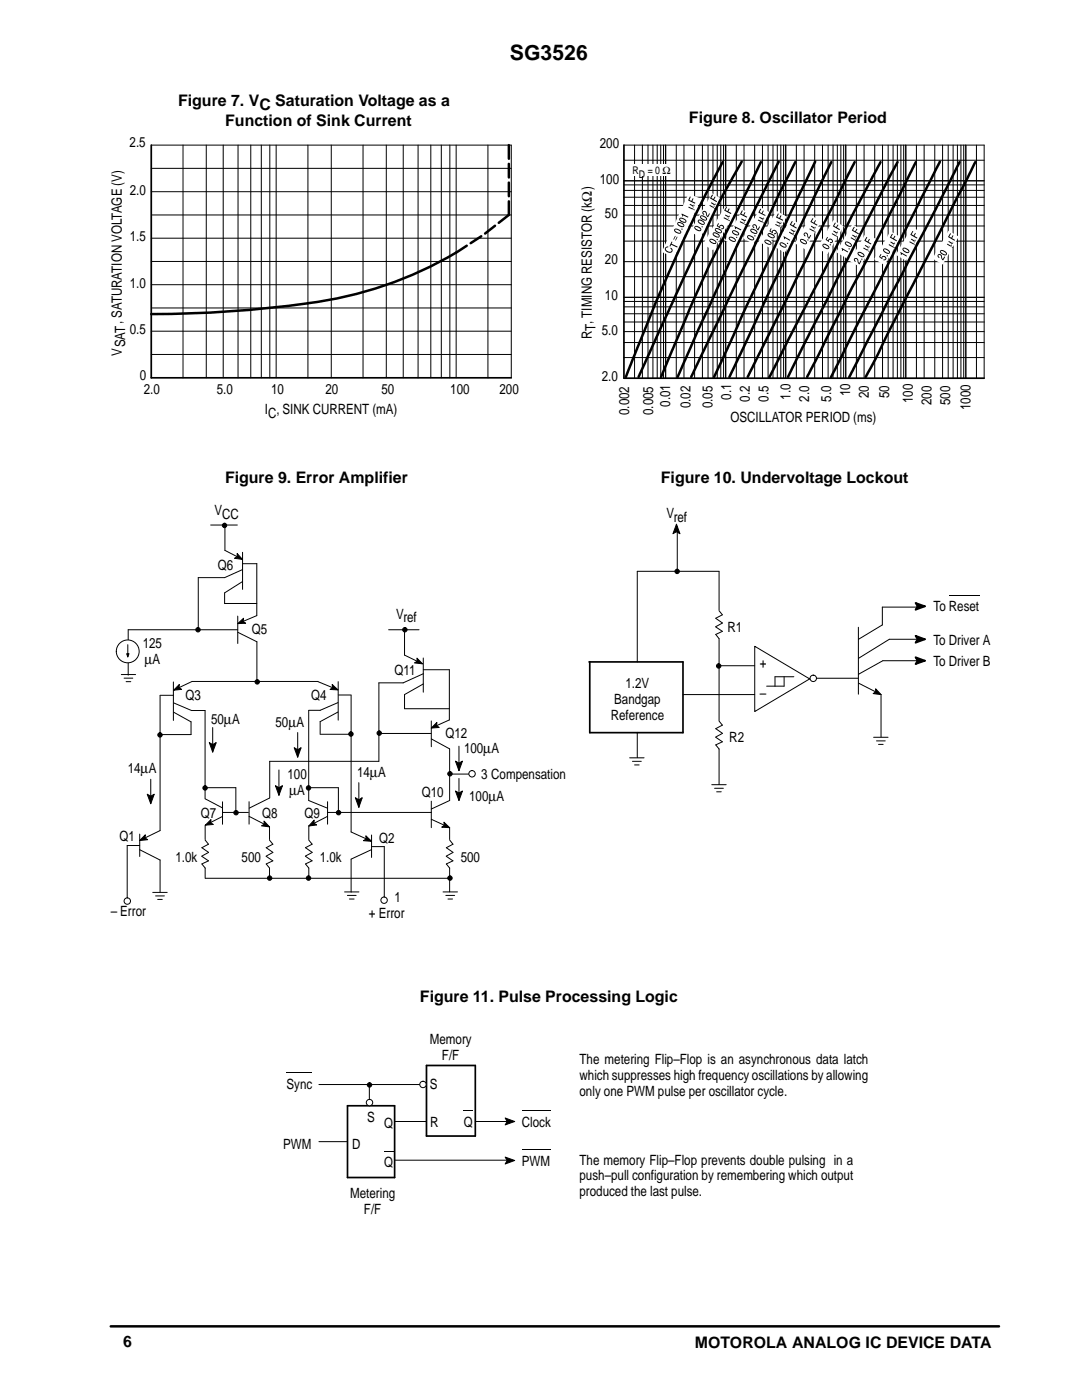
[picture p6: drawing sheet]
<svg xmlns="http://www.w3.org/2000/svg" width="216mm" height="279mm" viewBox="0 0 216 279" stroke-linecap="round" stroke-linejoin="round" font-family="sans-serif">
<path d="M91 50.4a79.5 79.5 0 0 1-33.2 10.6 228.1 228.1 0 0 1-27.6 1.7M22.1 264.7h177.2" fill="none" stroke="#000" stroke-width=".5"/>
<g fill="none" stroke="#000" stroke-width=".2">
<path d="M30.2 38.3h71.8M30.2 33.6h71.8M30.2 29h71.8v46.4M36.5 29v46.4M41.2 29v46.4M44.5 29v46.4M47.5 29v46.4M50 29v46.4M52.1 29v46.4M53.8 29v46.4M55.1 29v46.4M61.4 29v46.4"/>
<path d="M66.1 29v46.4M72.4 29v46.4M77.1 29v46.4M80.5 29v46.4M83.4 29v46.4M86 29v46.4M88.1 29v46.4M89.8 29v46.4M91 29v46.4M97.4 29v46.4M124.5 29h71.9v46.5M124.5 36.9h71.9"/>
<path d="M124.5 38h71.9M124.5 39.4h71.9M124.5 36.1h71.9M124.5 32h71.9M126.6 29v46.5M128.2 29v46.5M129.3 29v46.5M130.3 29v46.5M131.1 29v46.5M131.8 29v46.5M132.4 29v46.5M132.8 29v46.5"/>
<path d="M134.9 29v46.5M136.5 29v46.5M138.6 29v46.5M140.2 29v46.5M141.3 29v46.5M142.3 29v46.5M143.1 29v46.5M143.8 29v46.5M144.4 29v46.5M144.8 29v46.5M146.9 29v46.5M148.5 29v46.5"/>
<path d="M150.6 29v46.5M152.1 29v46.5M153.3 29v46.5M154.2 29v46.5M155.1 29v46.5M155.8 29v46.5M156.4 29v46.5M156.8 29v46.5M158.9 29v46.5M160.4 29v46.5M162.6 29v46.5M164.1 29v46.5"/>
<path d="M165.2 29v46.5M166.2 29v46.5M167.1 29v46.5M167.8 29v46.5M168.3 29v46.5M168.8 29v46.5M170.9 29v46.5M172.4 29v46.5M174.5 29v46.5M176.1 29v46.5M177.2 29v46.5M178.2 29v46.5"/>
<path d="M179.1 29v46.5M179.8 29v46.5M180.3 29v46.5M180.7 29v46.5M182.9 29v46.5M184.4 29v46.5M186.5 29v46.5M188.1 29v46.5M189.2 29v46.5M190.2 29v46.5M191 29v46.5M191.7 29v46.5"/>
<path d="M192.3 29v46.5M192.7 29v46.5M194.8 29v46.5M30.2 56.8h71.8M30.2 52.2h71.8M30.2 47.5h71.8M30.2 42.9h71.8M124.5 42.9h71.9M124.5 59.3h71.9M124.5 41h71.9M124.5 45.1h71.9M124.5 48.1h71.9"/>
<path d="M124.5 52.2h71.9M124.5 55.2h71.9M30.2 70.7h71.8M30.2 66.1h71.8M30.2 61.5h71.8M124.5 60.2h71.9M124.5 61.2h71.9M124.5 62.6h71.9M124.5 64.3h71.9M124.5 66.2h71.9M124.5 68.4h71.9M124.5 71.4h71.9"/>
<path d="M161.7 135.4h9.5M73.7 216.4v4.3"/>
</g>
<path d="M91 50.4l5.5-3.5 5-4" fill="none" stroke="#000" stroke-width=".5" stroke-dasharray="2.5 .9"/>
<path d="M101.5 42.9v-13.9" fill="none" stroke="#000" stroke-width=".5" stroke-dasharray="2.7 1"/>
<path d="M30.2 29v46.4h71.8M124.5 29v46.5h71.9" fill="none" stroke="#000" stroke-width=".34"/>
<g fill="#fff">
<path d="M142.1 38.6l2 1.2-4.4 7.6-2-1.2z"/>
<path d="M125.6 32.8h8.8v2.4h-8.8z"/>
<path d="M137.4 38.6l2.5 1.1-5.3 11.6-2.6-1z"/>
</g>
<g fill="#000">
<path d="M136 45.6l.2 .1-.1 .2-.2-.1zM140.1 45.1l.2 .1-.1 .2-.2-.1z"/>
<path d="M142.1 38.8l.2 .1-.4 .6 .4 .2 .3-.5 .2 .1-.3 .5 .6 .4-.1 .1-1.3-.7z" fill-rule="evenodd"/>
<path d="M132.9 49.3l.5-.1-.1 .2h-.3a.58 .58 0 0 0 .3 .8 .58 .58 0 0 0 .7-.3l-.2-.3v-.2a.54 .54 0 0 1 .4 .7 .54 .54 0 0 1-.7 .4 .71 .71 0 0 1-.7-.4 .71 .71 0 0 1 .1-.8z" fill-rule="evenodd"/>
<path d="M134 48.2l.2 .1-.2 .3 1.2 .6-.1 .2-1.2-.6-.2 .4-.1-.1z" fill-rule="evenodd"/>
<path d="M135.1 47.2l-.4 .8h.1l.4-.7zM134.7 47.1l-.4 .7h.2l.3-.7z" fill-rule="evenodd"/>
<path d="M134.7 45.7l-.2 .1a.9 .9 0 0 0 1.4 .7 .93 .93 0 0 0-1.2-.8zM134.7 45.9a.92 .92 0 0 1 1.1 .5h-.4a.74 .74 0 0 1-.7-.5z" fill-rule="evenodd"/>
<path d="M135.3 44.4l-.1 .1a.87 .87 0 0 0 1.3 .6v-.3l-.2-.2-.6-.3zM135.3 44.6a.83 .83 0 0 1 1.1 .5h-.4a.73 .73 0 0 1-.7-.5z" fill-rule="evenodd"/>
<path d="M135.7 43.5l-.1 .1a.9 .9 0 0 0 1.3 .7l.1-.2-.3-.4-.6-.2zM135.7 43.7l.3-.1a.76 .76 0 0 1 .8 .6l-.4 .1a.73 .73 0 0 1-.7-.6z" fill-rule="evenodd"/>
<path d="M136 42.6l1.4 .7-.1 .1-1-.4-.1 .2-.2-.4z" fill-rule="evenodd"/>
<path d="M137.7 39.2l.1 .1-.2 .6 .4 .2 .2-.5h.2l-.3 .6 .7 .3-.1 .2-1.4-.7z" fill-rule="evenodd"/>
<path d="M137.7 40.7l.7 .3v-.2l.2 .1-.1 .3-.4-.1 .3 .3-.2 .3h-.2l.6 .2-1.3-.5 .1-.2 .9 .3a.76 .76 0 0 0-.7-.6z" fill-rule="evenodd"/>
<path d="M138.7 45.1l-.1 .2a.88 .88 0 0 0 1.3 .7 .9 .9 0 0 0-1.2-.9zM138.7 45.3a.89 .89 0 0 1 1.1 .6h-.4a.74 .74 0 0 1-.7-.6z" fill-rule="evenodd"/>
<path d="M139.4 43.8l-.1 .2a.89 .89 0 0 0 1.3 .7v-.4l-.2-.1-.6-.4zM139.4 44.1l.3-.1a.74 .74 0 0 1 .7 .6 .88 .88 0 0 1-1-.5z" fill-rule="evenodd"/>
<path d="M139.9 43l-.2 .1a.89 .89 0 0 0 1.4 .8l-.1-.4-.1-.2-.6-.3zM139.9 43.2a.94 .94 0 0 1 1 .6 .88 .88 0 0 1-1-.6z" fill-rule="evenodd"/>
<path d="M140.3 42.1a.71 .71 0 0 1 .8 .9l.1 .1 .3-.5h.2l-.4 .8-.4-.4v-.4a.31 .31 0 0 0-.2-.3 .31 .31 0 0 0-.4 .1l.2 .3v.2a.46 .46 0 0 1-.3-.6z" fill-rule="evenodd"/>
<path d="M142 40.4l.7 .4-.1-.3 .2 .2-.1 .2-.3-.1 .2 .4-.2 .2h-.2l.6 .3-1.2-.6v-.2l.8 .4 .1-.1a.76 .76 0 0 0-.6-.7z" fill-rule="evenodd"/>
</g>
<path d="M144.7 41.1l2 1.2-4.4 7.7-2-1.2z" fill="#fff"/>
<g fill="#000">
<path d="M143.1 47.7l.2 .1-.1 .2-.2-.2z"/>
<path d="M141.7 47.7l-.1 .1a.88 .88 0 0 0 1.3 .7v-.3l-.2-.2-.6-.3zM141.7 47.9a.91 .91 0 0 1 1.1 .5 .88 .88 0 0 1-1.1-.5z" fill-rule="evenodd"/>
<path d="M142.4 46.4l-.2 .1a.88 .88 0 0 0 1.4 .7v-.3l-.2-.2-.6-.3zM142.4 46.6h.3a.74 .74 0 0 1 .7 .6 .93 .93 0 0 1-1-.6z" fill-rule="evenodd"/>
<path d="M142.8 45.5l-.1 .2a.88 .88 0 0 0 1.3 .7v-.4l-.2-.2-.6-.3zM142.8 45.8a.91 .91 0 0 1 1.1 .5 .88 .88 0 0 1-1.1-.5z" fill-rule="evenodd"/>
<path d="M143.3 44.5l.2 .1-.3 .5 .3 .2a.46 .46 0 0 1 .8-.3 .46 .46 0 0 1-.2 .8l-.2-.1 .4-.2-.2-.4-.4 .1v.4l-.7-.5z" fill-rule="evenodd"/>
<path d="M144.9 41.2l.2 .1-.3 .6 .4 .2 .2-.5 .2 .1-.3 .5 .6 .3-.1 .2-1.3-.7z" fill-rule="evenodd"/>
<path d="M144.7 42.8l.8 .4-.1-.3 .2 .2-.1 .2h-.3l.2 .4-.3 .1 .5 .3-1.2-.6 .1-.1 .8 .2a.73 .73 0 0 0-.6-.6z" fill-rule="evenodd"/>
</g>
<path d="M148.2 41.8l2.1 1.2-3.6 6.2-2.1-1.2z" fill="#fff"/>
<g fill="#000">
<path d="M146.9 47.2l.2 .1-.1 .2-.2-.1z"/>
<path d="M145.6 47.3l-.2 .1a.91 .91 0 0 0 1.4 .7 .92 .92 0 0 0-1.2-.8zM145.6 47.5a.87 .87 0 0 1 1 .5 .89 .89 0 0 1-1-.5z" fill-rule="evenodd"/>
<path d="M146.2 46l-.1 .1a.89 .89 0 0 0 1.4 .7 .93 .93 0 0 0-1.3-.8zM146.3 46.2h.3a.79 .79 0 0 1 .7 .5l-.3 .1a.74 .74 0 0 1-.7-.6z" fill-rule="evenodd"/>
<path d="M146.6 45.1l1.3 .7-.1 .2-.9-.5-.1 .2h-.2z" fill-rule="evenodd"/>
<path d="M148 42l.2 .1-.3 .6 .4 .2 .3-.6 .1 .1-.2 .5 .6 .4-.1 .1-1.4-.6z" fill-rule="evenodd"/>
<path d="M148 43.6l.7 .3v-.2l.1 .2v.2l-.4-.1 .2 .5-.3 .1 .5 .1v.2l-1.2-.6 .1-.2 .8 .3-.1-.3-.5-.3z" fill-rule="evenodd"/>
</g>
<path d="M151.8 41.4l2.1 1.1-3.6 6.2-2.1-1.2z" fill="#fff"/>
<g fill="#000">
<path d="M150.6 46.9l.2 .1-.1 .2-.2-.1z"/>
<path d="M149.2 47l-.1 .1a.9 .9 0 0 0 1.4 .7 .92 .92 0 0 0-1.3-.8zM149.3 47.2a.87 .87 0 0 1 1 .5l-.3 .1a.73 .73 0 0 1-.7-.6z" fill-rule="evenodd"/>
<path d="M149.9 45.7l-.2 .1a.9 .9 0 0 0 1.4 .7v-.2l-.2-.3-.6-.3zM149.9 45.9l.3-.1a.76 .76 0 0 1 .7 .6 .89 .89 0 0 1-1-.5z" fill-rule="evenodd"/>
<path d="M150.3 44.8a.7 .7 0 0 1 .8 .8l.1 .1 .3-.5 .2 .1-.4 .7-.4-.4v-.3a.34 .34 0 0 0-.6-.3l.2 .4v.2l-.4-.4z" fill-rule="evenodd"/>
<path d="M151.7 41.6l.2 .1-.3 .6 .4 .2 .2-.5 .2 .1-.3 .5 .7 .3-.1 .2-1.4-.7z" fill-rule="evenodd"/>
<path d="M151.6 43.3l.7 .3v-.2l.2 .1-.1 .3-.4-.1 .2 .5-.3 .1 .6 .2-1.3-.5 .1-.2 .9 .3a.76 .76 0 0 0-.7-.6z" fill-rule="evenodd"/>
</g>
<path d="M154.9 42.1l2.1 1.1-3.6 6.2-2-1.2z" fill="#fff"/>
<g fill="#000">
<path d="M154 47.8l.2 .1-.1 .2-.2-.1z"/>
<path d="M152.7 47.9l-.1 .1a.9 .9 0 0 0 1.3 .7 .91 .91 0 0 0-1.2-.8zM152.7 48.1l.3-.1a.78 .78 0 0 1 .8 .6 .93 .93 0 0 1-1.1-.5z" fill-rule="evenodd"/>
<path d="M153.3 46.6l-.1 .1a.92 .92 0 0 0 1.4 .7 .93 .93 0 0 0-1.3-.8zM153.3 46.8l.4-.1 .7 .5-.1 .2h-.2a.75 .75 0 0 1-.8-.6z" fill-rule="evenodd"/>
<path d="M153.8 45.6h.2l-.3 .5 .3 .1a.46 .46 0 0 1 .8-.2 .46 .46 0 0 1-.2 .8l-.2-.1 .1-.2h.3l-.2-.4-.4 .1v.4l-.7-.5z" fill-rule="evenodd"/>
<path d="M155.2 42.6l.2 .1-.3 .6 .4 .2 .3-.5h.1l-.2 .6 .6 .3-.1 .2-1.4-.7z" fill-rule="evenodd"/>
<path d="M155 44.2l.8 .3-.1-.2 .2 .1-.1 .2h-.3l.2 .3-.2 .3h-.1l.6 .2-1.3-.5 .1-.2 .7 .3h.1a.71 .71 0 0 0-.7-.7z" fill-rule="evenodd"/>
</g>
<path d="M157.8 43.7l2 1.1-3.2 5.6-2.1-1.2z" fill="#fff"/>
<g fill="#000">
<path d="M157.1 48.4l.2 .1-.1 .2-.2-.1z"/>
<path d="M155.7 48.4l-.1 .1a.91 .91 0 0 0 1.3 .8 .93 .93 0 0 0-1.2-.9zM155.8 48.6h.3a.77 .77 0 0 1 .7 .6 .88 .88 0 0 1-1-.6z" fill-rule="evenodd"/>
<path d="M156.4 47.1l1.3 .8-.1 .1-.9-.5-.2 .3-.1-.1z" fill-rule="evenodd"/>
<path d="M158 44.1l.2 .1-.4 .6 .4 .2 .3-.5 .2 .1-.3 .5 .6 .3-.1 .2-1.3-.7z" fill-rule="evenodd"/>
<path d="M157.8 45.7l.8 .4-.1-.2 .2 .1-.1 .3-.3-.1 .1 .5-.3 .1 .6 .2-1.3-.6 .1-.2 .6 .4h.2a.77 .77 0 0 0-.6-.7z" fill-rule="evenodd"/>
</g>
<path d="M161.8 43l2.1 1.2-3.2 5.5-2.1-1.1z" fill="#fff"/>
<g fill="#000">
<path d="M161.2 47.7l.2 .2-.1 .1-.2-.1z"/>
<path d="M159.8 47.7l-.1 .1a.92 .92 0 0 0 1.3 .8v-.4l-.2-.2-.6-.3zM159.8 47.9h.3a.78 .78 0 0 1 .7 .6 .92 .92 0 0 1-1-.6z" fill-rule="evenodd"/>
<path d="M160.6 46.4a.72 .72 0 0 1 .7 .9l.1 .1 .3-.5 .2 .1-.4 .7-.3-.2-.3-.9-.4 .1 .2 .3v.2l-.3-.2-.1-.2z" fill-rule="evenodd"/>
<path d="M162.1 43.5l.2 .1-.3 .6 .4 .2 .3-.5 .1 .1-.3 .5 .6 .4-.1 .1-1.3-.7z" fill-rule="evenodd"/>
<path d="M161.9 45l.7 .4v-.2l.2 .2-.2 .2-.3-.1 .2 .5-.3 .1 .5 .3-1.2-.7 .1-.1 .7 .4 .1-.1a.77 .77 0 0 0-.6-.7z" fill-rule="evenodd"/>
</g>
<path d="M166.3 43.9l2 1.2-3.2 5.6-2-1.2z" fill="#fff"/>
<g fill="#000">
<path d="M165.6 48.7l.2 .1-.1 .2-.2-.1z"/>
<path d="M164.3 48.7l-.2 .1a.88 .88 0 0 0 1.3 .8v-.4l-.1-.2-.6-.3zM164.3 48.9h.3a.78 .78 0 0 1 .7 .6 .9 .9 0 0 1-1-.6z" fill-rule="evenodd"/>
<path d="M165.1 47.3l.1 .1-.2 .4 .2 .2 .1-.1a.46 .46 0 0 1 .7-.1 .46 .46 0 0 1-.2 .7h-.2l.1-.2 .3-.1-.2-.3-.3-.1-.1 .5-.7-.5z" fill-rule="evenodd"/>
<path d="M166.6 44.4l.2 .1-.4 .6 .4 .2 .3-.5 .2 .1-.3 .5 .6 .3-.1 .2-1.3-.7z" fill-rule="evenodd"/>
<path d="M166.4 46l.7 .4-.1-.2 .2 .1-.1 .3-.3-.1 .1 .4-.3 .1 .6 .2-.1 .2-1.1-.7v-.2l.8 .4h.1l-.2-.4-.4-.3z" fill-rule="evenodd"/>
</g>
<path d="M170.1 44.8l2 1.1-3.2 5.6-2.1-1.2z" fill="#fff"/>
<g fill="#000">
<path d="M169.4 49.5l.2 .1-.1 .2-.2-.1z"/>
<path d="M168 49.5l1.2 .7-.1 .2-.9-.5-.1 .2-.1-.1z" fill-rule="evenodd"/>
<path d="M168.8 48.2l-.2 .2a.91 .91 0 0 0 1.3 .7 .93 .93 0 0 0-1.1-.9zM168.8 48.4h.3a.77 .77 0 0 1 .7 .6 .88 .88 0 0 1-1-.6z" fill-rule="evenodd"/>
<path d="M170.4 45.2l.2 .1-.4 .6 .4 .3 .3-.6 .2 .1-.3 .5 .6 .4-.1 .2-1.3-.8z" fill-rule="evenodd"/>
<path d="M170.1 46.8l.7 .4v-.2l.2 .1-.1 .3-.4-.1 .2 .4-.3 .1 .5 .2v.2l-1.2-.7 .1-.2 .7 .4h.1l-.1-.4-.5-.3z" fill-rule="evenodd"/>
</g>
<path d="M172.8 46.5l2 1.2-3.2 5.6-2.1-1.2z" fill="#fff"/>
<g fill="#000">
<path d="M171.9 51.6l.2 .1-.1 .2-.2-.1z"/>
<path d="M170.4 51.7a.55 .55 0 0 1 .7-.1 .55 .55 0 0 1 .2 .7l.1 .2 .3-.5 .2 .1-.4 .7-.3-.4-.2-.6-.3-.1-.1 .1 .2 .3-.1 .2-.2-.2z" fill-rule="evenodd"/>
<path d="M171.1 50.4a.92 .92 0 0 0 1.4 .8 .9 .9 0 0 0-1.4-.8zM171.3 50.5l.6 .1 .4 .5a.92 .92 0 0 1-1-.6z" fill-rule="evenodd"/>
<path d="M172.9 47.3l.2 .1-.4 .6 .4 .2 .3-.5 .2 .1-.3 .5 .6 .3-.1 .2-1.3-.8z" fill-rule="evenodd"/>
<path d="M172.6 48.9l.8 .4-.1-.3 .2 .2-.1 .2-.3-.1 .1 .5-.3 .1 .6 .2-.1 .1-1.2-.6 .1-.2 .6 .3h.3l-.2-.3-.4-.4z" fill-rule="evenodd"/>
</g>
<path d="M177.7 46.1l2 1.2-3.2 5.6-2.1-1.2z" fill="#fff"/>
<g fill="#000">
<path d="M177 50.9l.2 .1-.1 .2-.2-.1z"/>
<path d="M175.7 50.7l.2 .1-.3 .4 .3 .2v-.1a.46 .46 0 0 1 .8-.1 .46 .46 0 0 1-.2 .8l-.3-.1 .1-.2 .2 .1a.29 .29 0 0 0 0-.5 .29 .29 0 0 0-.4 .2l-.1 .2-.6-.4z" fill-rule="evenodd"/>
<path d="M176.4 49.6l-.2 .1a.9 .9 0 0 0 1.3 .8v-.4l-.1-.1-.6-.4zM176.4 49.8h.3a.78 .78 0 0 1 .7 .6l-.6-.1z" fill-rule="evenodd"/>
<path d="M178 46.6l.2 .1-.4 .6 .4 .2 .3-.5 .2 .1-.3 .5 .6 .4-.1 .2-1.3-.8z" fill-rule="evenodd"/>
<path d="M177.7 48.2l.8 .4-.1-.3 .2 .2-.1 .2h-.3l.1 .4-.3 .1 .5 .2 .1 .1-1.3-.6 .1-.2 .6 .3h.3l-.2-.3-.5-.3z" fill-rule="evenodd"/>
</g>
<path d="M189.3 46l2 1.2-3.2 5.6-2-1.2z" fill="#fff"/>
<g fill="#000">
<path d="M187.3 50.7a.71 .71 0 0 1 .7 .9l.1 .1 .3-.5 .2 .1-.4 .7-.4-.4-.2-.7-.3 .1 .2 .3-.1 .2-.3-.2v-.2z" fill-rule="evenodd"/>
<path d="M187.7 49.9l-.1 .2a.89 .89 0 0 0 1.3 .7l.1-.2-.3-.3-.5-.4zM187.7 50.1a.89 .89 0 0 1 1.1 .6l-.4 .1a.78 .78 0 0 1-.7-.7z" fill-rule="evenodd"/>
<path d="M189.6 46.5l.2 .1-.4 .6 .4 .2 .3-.5 .2 .1-.3 .5 .6 .4-.1 .2-1.3-.8z" fill-rule="evenodd"/>
<path d="M189.3 48.1l.8 .4-.1-.3 .2 .2-.1 .2h-.3l.1 .4-.3 .1 .5 .2v.1l-1.2-.6 .1-.2 .8 .4 .1-.1-.2-.3-.5-.3z" fill-rule="evenodd"/>
</g>
<g fill="none" stroke="#000" stroke-width=".2">
<path d="M42 104.8h5.4M44.9 104.8v5l3.5 1.8M48.4 113.7l-3.6 1.6h-5.2v10.4M48.4 112.5h2.9M48.4 116.1l-3.6 2.2v2.2M48.4 110.2v7.4M51.2 112.5v10.4l-3.8 1.6M31.9 138.8v27l-4 1.9M34.6 136.1v7.7M44.8 120.4h6.4M47.4 126.2l3.9 1.9v7.9M47.4 125.7h-21.8v9"/>
<path d="M47.4 123v5.4M63.5 136h-25.2l-3.6 1.7M77.5 125.7h6.1M80.7 125.7v5l3.6 1.8M84.5 134.5l-4.1 1.8h-4.8v15.6h-21.8v7.3M84.5 133.7h5.2v10l-3.6 1.6M84.5 136.5l-3.8 2.1v2.8h9M84.5 131.3v6.8M30.1 155.5v4.9M34.7 142.1l3.4 2v2.5h-6.2M34.7 140.3l3.5 1.5M40.9 157.2h6.2v4.9"/>
<path d="M41 159.4l3.4 1.8M61.6 157.2h5.9M86.1 143.9v5.1M86.1 159.9v5.3M86.1 147.5l3.6 2v10.3l-3.6 1.7M89.7 154.5h4.6M25.4 168.7v11.2M27.9 169.6l4 2v6.5M41 175.3h48.7M44.4 162.9l-3.4 1.8M44.4 160v4.5M74.2 169h2.5"/>
<path d="M86.1 163.5l3.6 1.7"/>
</g>
<path d="M29.4 158.5l.7 .4 .7-.4-.7 1.9z" fill-rule="evenodd" fill="#000" stroke="#000" stroke-width=".2"/>
<circle cx="25.5" cy="130" r="2.28" fill="#fff"/>
<g fill="none" stroke="#000" stroke-width=".2">
<path d="M24.2 134.6h2.9M24.8 135.3h1.7M25.2 136h.9M25.5 128.7v2.4M31.9 138.8h2.7M63.5 136l3.9 1.7M67.5 136v7.7M67.5 138.7h2.6M70.1 138.8v27.2l4 1.9M38.2 141.8h2.7v17.6M42.4 145.2v4.9M49.7 160v4.5"/>
<path d="M53.8 159.3l-4.1 2M55.7 153.7v5M59.4 146.2v4.9M61.6 141.8v18l3.7 1.5M64 146.5h6.1M65.4 160v4.5M67.4 142.1l-3.5 1.9v2.6M67.4 140.2l-3.5 1.6h-2.3M67.5 157.2v4.9M71.6 156.2v4.9M75.7 146.4h10.3M91.6 148.9v4.9"/>
<path d="M91.6 155.4v4.4M25.4 168.7h2.5M27.9 166.5v4.4M30.5 178.1h2.9M31 178.8h1.8M31.5 179.5h.9M40.3 170.9l1.3 .9-1.3 .6 .6 .8v2.1M40.9 164.7v2.8M40.9 167.7l.7 .8-1.3 .7 1.3 .9-1.3 .8M44.5 162.1h5.1M49.7 162.9l4.1 2.1v2.5M53.1 170.9l1.3 .9-1.3 .6 .7 .8v2.1"/>
<path d="M53.8 167.7l.6 .8-1.3 .7 1.3 .9M54.5 170.1l-1.4 .8M61 170.9l1.3 .9-1.3 .6 .6 .8v2.1M61.6 167.7l.7 .8-1.4 .7 1.4 .9M62.3 170.1l-1.4 .8M65.4 162.9l-3.8 1.9v2.7M68.8 178h2.8M69.3 178.7h1.8M69.7 179.4h1M74.1 169.6l-4 1.9v6.6M74.1 166.6v4.5M76.7 169v10.8"/>
<path d="M88.4 178h2.9M89 178.7h1.7M89.1 170.9l1.3 .9-1.3 .6 .6 .8v4.8M89.4 179.4h.9M89.7 165.2v2.3M89.7 167.7l.7 .8-1.3 .7 1.3 .9-1.4 .8"/>
<circle cx="25.5" cy="130" r="2.28"/>
</g>
<g fill="#000" stroke="#000" stroke-width=".2">
<path d="M25.3 130.5h.4l-.2 .6z"/>
<path d="M41.8 148.2l.6 .4 .7-.4-.7 1.9z" fill-rule="evenodd"/>
<path d="M55 156.8l.7 .4 .7-.4-.7 1.9z" fill-rule="evenodd"/>
<path d="M58.7 149.2l.7 .4 .7-.4-.7 1.9z" fill-rule="evenodd"/>
<path d="M70.9 159.2l.7 .4 .7-.4-.7 1.9z" fill-rule="evenodd"/>
<path d="M90.9 157.9l.7 .4 .7-.4-.7 1.9z" fill-rule="evenodd"/>
<path d="M90.9 151.9l.7 .4 .7-.4-.7 1.9z" fill-rule="evenodd"/>
</g>
<path d="M150.6 129l10.9 6.5-10.9 6.5z" fill="#fff"/>
<g fill="none" stroke="#000" stroke-width=".2">
<path d="M127.2 114v18.1M135 104.6v1.2M135.1 105v9M143.5 114v7.8M189.4 118.8h6M136.3 138.6h14.3M142.8 125.1l1.3 .9-1.3 .6 .7 .9v16.3M142.8 123.4l1.3 .9M143.5 132.9h7.1M143.5 121.9l.6 .8-1.3 .7M144.2 124.3l-1.4 .8M150.6 129l10.9 6.5-10.9 6.5z"/>
<path d="M156.5 135.1v1.8h-3.5M158.4 135.1h-3.8v1.8M171.3 136.3l4.5 2.3v8.5M171.3 125.2v13.3M182.9 127.6h-5.4l-6.2 3.8M183.4 121.2h-7.3v3.5l-4.8 2.9M183.5 131.9h-7.3l-4.9 2.7M125.6 151.2h2.9M126.2 151.9h1.8M126.6 152.7h.9M127.2 146.1v5.1M142 156.6h2.9"/>
<path d="M142.6 157.3h1.7M142.8 147.1l1.3 .9-1.3 .7 .7 .8v7.1M143 158h.9M143.5 143.9l.6 .8-1.3 .7 1.3 .9M144.2 146.4l-1.4 .7M174.3 147.1h2.9M174.9 147.9h1.7M175.3 148.6h.9M57.2 214.1h5.1M63.6 216.4h21.5M63.6 227.8h5.7M78.7 231.5h23.1"/>
<path d="M78.7 223.8h6.4M94.8 223.8h7.9M101.9 231.6h.8M104.1 221.6h5.8M104.1 229.4h5.7"/>
</g>
<path d="M117.7 132.1v14.1h18.6v-14.1h-18.8M183.4 121h1.2M183.4 127.6h1.2M183.4 131.9h1.2M85.1 212.6h9.7v14.1h-9.7zM69.3 235v-14.3h9.4v14.3" fill="none" stroke="#000" stroke-width=".34"/>
<g fill="#000" stroke="#000" stroke-width=".2">
<path d="M135 104.6l.7 1.9-.7-.4-.7 .4z" fill-rule="evenodd"/>
<path d="M100.8 223.1l1.9 .7-1.9 .7 .4-.7z" fill-rule="evenodd"/>
<path d="M100.8 230.9l1.9 .7-1.9 .7 .4-.7z" fill-rule="evenodd"/>
</g>
<g fill="#000" stroke="#000" stroke-width=".34">
<path d="M182.7 120.3l1.9 .7-1.9 .7 .4-.7z" fill-rule="evenodd"/>
<path d="M182.7 126.9l1.9 .7-1.9 .7 .4-.7z" fill-rule="evenodd"/>
<path d="M182.7 131.2l1.9 .7-1.9 .6 .4-.6z" fill-rule="evenodd"/>
</g>
<g fill="#000">
<path d="M76.7 229.7h1.8v.1h-1.8z" fill-rule="evenodd"/>
<path d="M92.6 221.5h1.8v.2h-1.8z" fill-rule="evenodd"/>
</g>
<path d="M182 45.3l2 1.2-3.2 5.5-2.1-1.1z" fill="#fff"/>
<g fill="#000">
<path d="M179.7 50.3l1.3 .7-.1 .2-.9-.5-.2 .2-.1-.1z" fill-rule="evenodd"/>
<path d="M180.2 49.4l-.1 .2a.88 .88 0 0 0 1.3 .7v-.3l-.1-.2-.6-.3zM180.3 49.7a.89 .89 0 0 1 1 .6 .92 .92 0 0 1-1-.6z" fill-rule="evenodd"/>
<path d="M182.1 46.1l.1 .1-.3 .6 .4 .2 .3-.5 .2 .1-.3 .5 .6 .3-.1 .2-1.4-.7z" fill-rule="evenodd"/>
<path d="M181.9 47.6l.5 .4h.2l-.1-.2 .2 .1-.1 .3-.3-.1 .1 .5-.3 .1 .6 .1-.1 .2-1.2-.7 .1-.1 .8 .3h.1l-.2-.4-.4-.3z" fill-rule="evenodd"/>
</g>
<g fill="none" stroke="#000" stroke-width=".5">
<path d="M144.2 32.4l-5.4 10.3-4.3 9.3-3.8 8.7-5.8 14.5M148 32.3l-3.8 6.7-2 3.9-14.8 32.3M151.8 32.4l-3.6 7.5-6.9 13.5-3.4 7.6-6 14.2M155.4 32.3l-8.7 17.5-7.3 15.8-4.2 9.6M158.7 32.4l-3.1 6-17.7 36.8M162.7 32.3l-13.8 28.9-6.4 14M165.9 32.4l-8.2 16.9-12.2 25.9M170.5 32.4l-7.8 15.4-13.5 27.4M175.7 32.4l-5.7 10.6-16.5 32.3M179.1 32.4l-12 23.2-9.9 19.6M182.7 32.4l-21.6 42.8M187.6 32.3l-21.8 43"/>
<path d="M191.5 32.4l-22.1 42.9M194.6 32.4l-17.3 33.9-2.2 4.5-2.4 4.4"/>
</g>
<g fill="#000" stroke="#000" stroke-width=".2">
<path d="M47.3 110.5l1.1 1.1-1.6-.2 .5-.3z" fill-rule="evenodd"/>
<circle cx="44.8" cy="104.9" r=".44"/>
</g>
<circle cx="25.4" cy="179.8" r=".64" fill="#fff"/>
<circle cx="25.4" cy="179.8" r=".64" fill="none" stroke="#000" stroke-width=".2"/>
<circle cx="94.2" cy="154.4" r=".64" fill="#fff"/>
<circle cx="94.2" cy="154.4" r=".64" fill="none" stroke="#000" stroke-width=".2"/>
<circle cx="76.6" cy="179.7" r=".64" fill="#fff"/>
<g fill="none" stroke="#000" stroke-width=".2">
<path d="M65.4 162.1h20.7"/>
<circle cx="76.6" cy="179.7" r=".64"/>
</g>
<g fill="#000" stroke="#000" stroke-width=".2">
<path d="M35.8 136.6l-.1 .6 .5 .4-1.5 .1z" fill-rule="evenodd"/>
<path d="M47.4 124.5l1.2-1.1-.1 .6 .5 .4z" fill-rule="evenodd"/>
<path d="M66.3 136.6l1.1 1.1-1.5-.1 .5-.4z" fill-rule="evenodd"/>
<path d="M83.2 131.3l1.1 1.2-1.6-.2 .5-.3z" fill-rule="evenodd"/>
<path d="M87.2 144.2l-.1 .6 .5 .4-1.5 .1z" fill-rule="evenodd"/>
<path d="M29 166.6l-.1 .6 .6 .4-1.6 .1z" fill-rule="evenodd"/>
<path d="M41 164.7l1.1-1.1-.1 .6 .6 .3z" fill-rule="evenodd"/>
<path d="M52.7 163.9l1.1 1.1-1.6-.2 .5-.3z" fill-rule="evenodd"/>
<path d="M62.7 163.7v.6l.5 .3-1.6 .2z" fill-rule="evenodd"/>
<path d="M73 166.8l1.1 1.1-1.6-.1 .6-.4z" fill-rule="evenodd"/>
<path d="M88.6 164.1l1.1 1.1-1.6-.1 .6-.4z" fill-rule="evenodd"/>
<circle cx="135.1" cy="114" r=".44"/>
<circle cx="39.5" cy="125.7" r=".44"/>
<circle cx="51.3" cy="136.1" r=".44"/>
<circle cx="80.8" cy="125.7" r=".44"/>
<circle cx="31.9" cy="146.7" r=".44"/>
<circle cx="40.9" cy="157.3" r=".44"/>
<circle cx="61.6" cy="157.3" r=".44"/>
<circle cx="70" cy="146.5" r=".44"/>
<circle cx="75.7" cy="146.3" r=".44"/>
<circle cx="89.8" cy="154.4" r=".44"/>
<circle cx="47.1" cy="162.2" r=".44"/>
<circle cx="53.8" cy="175.2" r=".44"/>
<circle cx="61.6" cy="175.2" r=".44"/>
<circle cx="67.6" cy="162.2" r=".44"/>
<circle cx="89.8" cy="175.2" r=".44"/>
</g>
<circle cx="162.3" cy="135.4" r=".64" fill="#fff"/>
<g fill="none" stroke="#000" stroke-width=".2">
<path d="M127.2 114h16.3"/>
<circle cx="162.3" cy="135.4" r=".64"/>
</g>
<g fill="#000" stroke="#000" stroke-width=".2">
<path d="M174.7 137.5l1.1 1.1-1.6-.2 .5-.3z" fill-rule="evenodd"/>
<circle cx="143.4" cy="132.9" r=".44"/>
<circle cx="73.7" cy="216.5" r=".44"/>
</g>
<circle cx="84.4" cy="216.4" r=".64" fill="#fff"/>
<circle cx="84.4" cy="216.4" r=".64" fill="none" stroke="#000" stroke-width=".2"/>
<circle cx="73.7" cy="220" r=".64" fill="#fff"/>
<circle cx="73.7" cy="220" r=".64" fill="none" stroke="#000" stroke-width=".2"/>
<path d="M69.3 235h9.4" fill="none" stroke="#000" stroke-width=".34"/>
<text font-size="4.2" x="101.8" y="11.9">SG3526</text>
<g font-size="3.2">
<text x="35.5" y="21.2">Figure 7. VC Saturation Voltage as a</text>
<text x="44.9" y="25.1">Function of Sink Current</text>
<text x="137.5" y="24.6">Figure 8. Oscillator Period</text>
<text x="44.9" y="96.4">Figure 9. Error Amplifier</text>
<text x="131.9" y="96.4">Figure 10. Undervoltage Lockout</text>
<text x="83.8" y="199.9">Figure 11. Pulse Processing Logic</text>
<text x="24.6" y="268.9">6</text>
<text x="138.7" y="268.9">MOTOROLA ANALOG IC DEVICE DATA</text>
</g>
<g font-size="2.8">
<text x="25.9" y="29.4">2.5</text>
<text x="119.7" y="29.6">200</text>
<text x="25.9" y="38.9">2.0</text>
<text x="119.7" y="36.7">100</text>
<text x="120.7" y="43.5">50</text>
<text x="25.9" y="48">1.5</text>
<text x="120.7" y="52.7">20</text>
<text x="25.9" y="57.5">1.0</text>
<text x="120.7" y="59.8">10</text>
<text x="118.8" y="66" transform="rotate(-90 118.8 66)">T</text>
<text x="24.3" y="71" transform="rotate(-90 24.3 71)">VSAT, SATURATION VOLTAGE (V)</text>
<text x="25.9" y="66.7">0.5</text>
<text x="118.1" y="67.7" transform="rotate(-90 118.1 67.7)">R , TIMING RESISTOR (kΩ)</text>
<text x="120.1" y="66.9">5.0</text>
<text x="27.9" y="75.8">0</text>
<text x="120.1" y="76">2.0</text>
<text x="28.7" y="78.6">2.0</text>
<text x="43.3" y="78.6">5.0</text>
<text x="52.8" y="82.7">IC, SINK CURRENT (mA)</text>
<text x="54.1" y="78.6">10</text>
<text x="64.9" y="78.6">20</text>
<text x="76.1" y="78.6">50</text>
<text x="89.8" y="78.6">100</text>
<text x="99.7" y="78.6">200</text>
<text x="125.6" y="82.8" transform="rotate(-90 125.6 82.8)">0.002</text>
<text x="130.3" y="82.8" transform="rotate(-90 130.3 82.8)">0.005</text>
<text x="133.7" y="81.2" transform="rotate(-90 133.7 81.2)">0.01</text>
<text x="137.8" y="81.5" transform="rotate(-90 137.8 81.5)">0.02</text>
<text x="142.2" y="81.5" transform="rotate(-90 142.2 81.5)">0.05</text>
<text x="145.9" y="79.8" transform="rotate(-90 145.9 79.8)">0.1</text>
<text x="149.6" y="80.1" transform="rotate(-90 149.6 80.1)">0.2</text>
<text x="153.4" y="80.1" transform="rotate(-90 153.4 80.1)">0.5</text>
<text x="157.8" y="79.8" transform="rotate(-90 157.8 79.8)">1.0</text>
<text x="161.5" y="80.1" transform="rotate(-90 161.5 80.1)">2.0</text>
<text x="165.9" y="80.1" transform="rotate(-90 165.9 80.1)">5.0</text>
<text x="169.6" y="79.1" transform="rotate(-90 169.6 79.1)">10</text>
<text x="173.3" y="79.5" transform="rotate(-90 173.3 79.5)">20</text>
<text x="177.4" y="79.5" transform="rotate(-90 177.4 79.5)">50</text>
<text x="182.2" y="80.5" transform="rotate(-90 182.2 80.5)">100</text>
<text x="185.9" y="80.8" transform="rotate(-90 185.9 80.8)">200</text>
<text x="189.6" y="80.8" transform="rotate(-90 189.6 80.8)">500</text>
<text x="193.7" y="81.8" transform="rotate(-90 193.7 81.8)">1000</text>
<text x="145.8" y="84.3">OSCILLATOR PERIOD (ms)</text>
<text x="42.8" y="102.8">VCC</text>
<text x="133" y="103.4">Vref</text>
<text x="43.5" y="113.7">Q6</text>
<text x="79" y="123.5">Vref</text>
<text x="186.3" y="122">To Reset</text>
<text x="28.5" y="129.4">125</text>
<text x="50.2" y="126.6">Q5</text>
<text x="145.2" y="126.1">R1</text>
<text x="186.3" y="128.8">To Driver A</text>
<text x="28.8" y="132.5">µA</text>
<text x="78.7" y="134.7">Q11</text>
<text x="124.8" y="137.4">1.2V</text>
<text x="151.6" y="133.2">+</text>
<text x="186.3" y="132.9">To Driver B</text>
<text x="37" y="139.8">Q3</text>
<text x="62.1" y="139.8">Q4</text>
<text x="121.9" y="143.6">Reference</text>
<text x="122.6" y="140.5">Bandgap</text>
<text x="151.6" y="139.3">–</text>
<text x="42.1" y="144.5">50µA</text>
<text x="55" y="145">50µA</text>
<text x="88.9" y="147.2">Q12</text>
<text x="145.5" y="148.1">R2</text>
<text x="25.5" y="154.4">14µA</text>
<text x="57.4" y="155.5">100</text>
<text x="71.3" y="155">14µA</text>
<text x="92.6" y="150.3">100µA</text>
<text x="96" y="155.4">3 Compensation</text>
<text x="57.7" y="158.6">µA</text>
<text x="84.1" y="159.1">Q10</text>
<text x="93.6" y="159.8">100µA</text>
<text x="23.8" y="167.9">Q1</text>
<text x="40.1" y="163.2">Q7</text>
<text x="52.3" y="163.2">Q8</text>
<text x="60.8" y="163.2">Q9</text>
<text x="35" y="172">1.0k</text>
<text x="48.2" y="172">500</text>
<text x="63.8" y="172">1.0k</text>
<text x="75.7" y="168.2">Q2</text>
<text x="91.9" y="172">500</text>
<text x="22.1" y="182.8">– Error</text>
<text x="73.6" y="183.2">+ Error</text>
<text x="78.7" y="180.1">1</text>
<text x="85.8" y="208.3">Memory</text>
<text x="88.2" y="211.5">F/F</text>
<text x="115.6" y="212.4">The metering Flip–Flop is an asynchronous data latch</text>
<text x="115.6" y="215.5">which suppresses high frequency oscillations by allowing</text>
<text x="57.2" y="217.4">Sync</text>
<text x="85.8" y="217.4">S</text>
<text x="115.6" y="218.6">only one PWM pulse per oscillator cycle.</text>
<text x="73.3" y="223.8">S</text>
<text x="76.7" y="225.2">Q</text>
<text x="85.8" y="224.8">R</text>
<text x="92.6" y="224.8">Q</text>
<text x="104.1" y="224.8">Clock</text>
<text x="56.5" y="229.2">PWM</text>
<text x="70.2" y="229.2">D</text>
<text x="76.7" y="233">Q</text>
<text x="104.1" y="232.6">PWM</text>
<text x="115.6" y="232.4">The memory Flip–Flop prevents double pulsing in a</text>
<text x="69.9" y="239.2">Metering</text>
<text x="115.6" y="235.5">push–pull configuration by remembering which output</text>
<text x="115.6" y="238.6">produced the last pulse.</text>
<text x="72.6" y="242.3">F/F</text>
</g>
<g font-size="2.1">
<text x="126.2" y="34.8">R</text>
<text x="127.5" y="35.5">D</text>
<text x="129.2" y="34.8">= 0</text>
<text x="132.2" y="34.8">Ω</text>
</g>
</svg>
